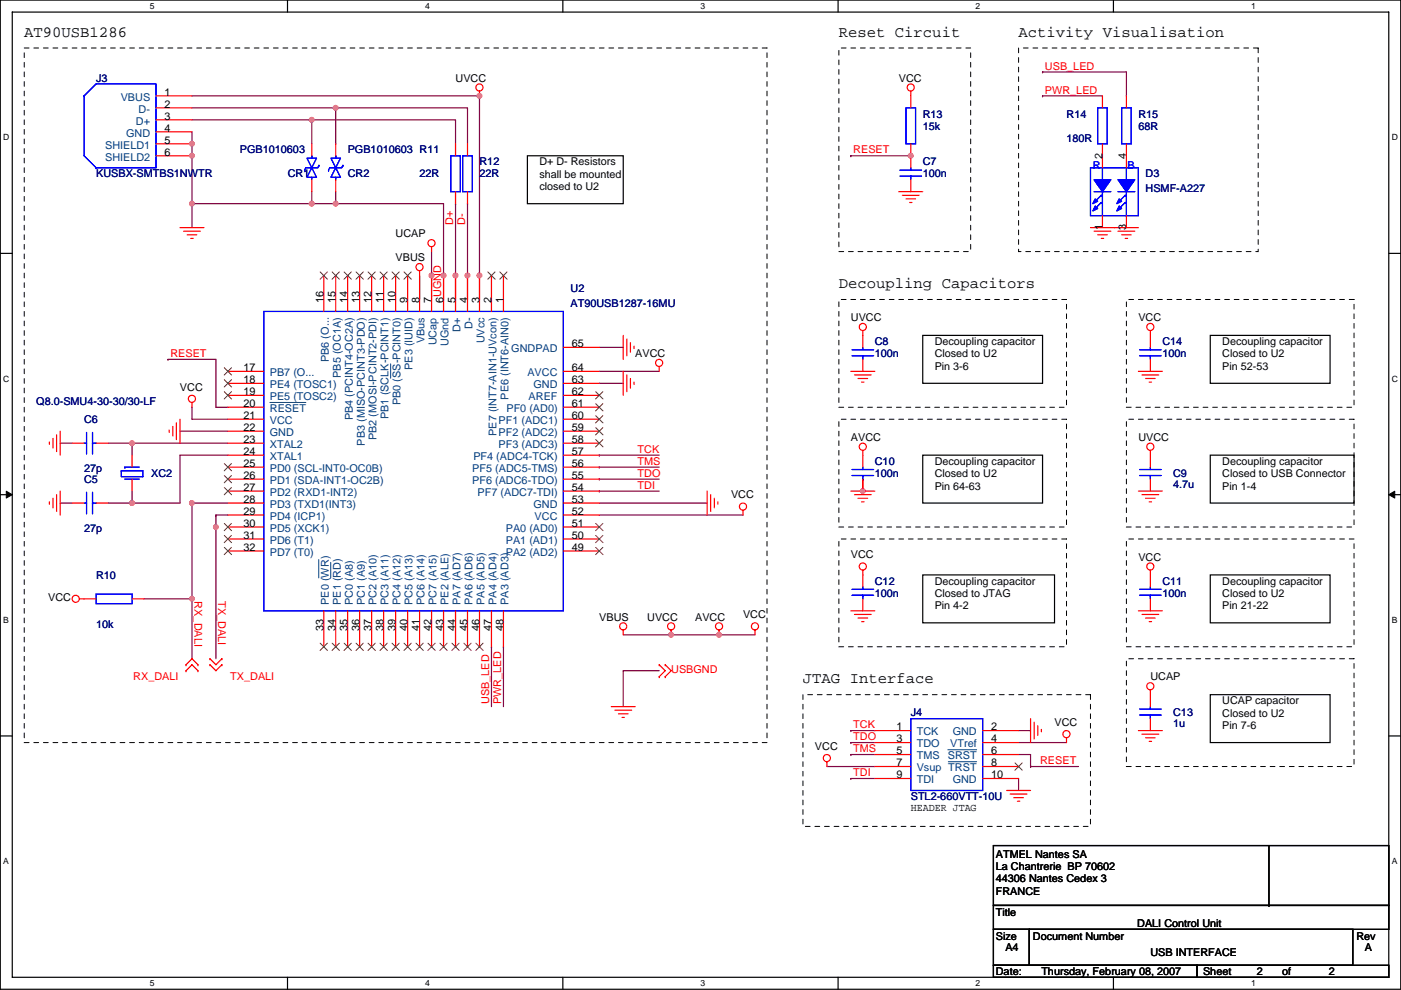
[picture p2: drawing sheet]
<svg xmlns="http://www.w3.org/2000/svg" width="297mm" height="210mm" viewBox="0 0 297 210" stroke-linecap="round" stroke-linejoin="round" font-family="sans-serif">
<path d="M.1 0h296.9v209.8h-296.9zM2.6 2.6h291.8v204.7h-291.8z" fill="none" stroke="#000" stroke-width=".25"/>
<g fill="#fff">
<path d="M31.8 .3h1v2h-1z"/>
<path d="M31.8 207.5h1v2.1h-1z"/>
</g>
<path d="M61 0v2.6M61 207.3v2.5" fill="none" stroke="#000" stroke-width=".25"/>
<g fill="#fff">
<path d="M90.1 .3h1v2h-1z"/>
<path d="M90.1 207.5h1v2.1h-1z"/>
</g>
<path d="M119.3 0v2.6M119.3 207.3v2.5" fill="none" stroke="#000" stroke-width=".25"/>
<g fill="#fff">
<path d="M148.5 .3h1v2h-1z"/>
<path d="M148.5 207.5h1v2.1h-1z"/>
</g>
<path d="M177.7 0v2.6M177.7 207.3v2.5" fill="none" stroke="#000" stroke-width=".25"/>
<g fill="#fff">
<path d="M206.9 .3h1v2h-1z"/>
<path d="M206.9 207.5h1v2.1h-1z"/>
</g>
<path d="M236.1 0v2.6M236.1 207.3v2.5" fill="none" stroke="#000" stroke-width=".25"/>
<g fill="#fff">
<path d="M265.2 .3h1v2h-1z"/>
<path d="M265.2 207.5h1v2.1h-1z"/>
<path d="M.7 28.2h1.3v2h-1.3z"/>
<path d="M295.1 28.2h1.3v2h-1.3z"/>
<path d="M.7 79.3h1.3v2.1h-1.3z"/>
<path d="M295.1 79.3h1.3v2.1h-1.3z"/>
</g>
<path d="M.1 53.7h2.5M294.4 53.7h2.6" fill="none" stroke="#000" stroke-width=".25"/>
<g fill="#fff">
<path d="M.7 130.5h1.2v2h-1.2z"/>
<path d="M295.1 130.5h1.2v2h-1.2z"/>
</g>
<path d="M.1 104.9h2.5M294.4 104.9h2.6" fill="none" stroke="#000" stroke-width=".25"/>
<path d="M1.3 104.2l1.3 .7-1.3 .7zM294.4 104.9l1.3-.7v1.4z" fill="#000" stroke="#000" stroke-width=".21"/>
<g fill="#fff">
<path d="M.7 181.7h1.2v2h-1.2z"/>
<path d="M295.1 181.7h1.2v2h-1.2z"/>
</g>
<g fill="none" stroke="#000" stroke-width=".25">
<path d="M111.8 33h20.3v10.2h-20.3zM195.6 71.1h25.4v10.2h-25.4zM256.6 71.1h25.4v10.2h-25.4zM195.6 96.5h25.4v10.2h-25.4zM256.6 96.5h30.5v10.2h-30.5zM195.6 121.9h28v10.2h-28zM256.6 121.9h25.4v10.2h-25.4zM.1 156.1h2.5M256.6 147.3h25.4v10.2h-25.4zM294.4 156.1h2.6M210.6 179.3h83.8v12.7h-83.8zM269 179.3v12.7"/>
<path d="M210.6 192h83.8v5.1h-83.8zM210.6 197.1h7.6v7.6h-7.6zM218.2 197.1h68.6v7.6h-68.6zM269 192h.1M210.6 204.7h43.2v2.6h-43.2zM253.8 204.7h40.6v2.6h-40.6z"/>
</g>
<g fill="none" stroke="#800040" stroke-width=".25">
<path d="M221 15.3h.1M221 15.3h17.8v5M40.7 22.9h30.5M40.7 30.5h.1M40.7 20.3h61M40.7 28v2.5M40.7 25.4h25.4M40.7 33v10.2h25.4M40.7 33h.1M40.7 30.5v2.5M66.1 25.4h30.5v5.1M66.1 25.4h.1"/>
<path d="M66.1 25.4v5.1M71.2 22.9h27.9v7.6M71.2 22.9h.1M71.2 22.9v7.6M101.7 20.3h.1M101.7 20.3v43.2M180.4 33h.1M180.4 33h12.7M221 20.3h.1M221 20.3h12.7M40.7 43.2h.1M40.7 43.2v5.1"/>
<path d="M66.1 40.7v2.5M66.1 43.2h.1M71.2 43.2h.1M71.2 40.7v2.5h-5.1M71.2 43.2h22.8v15.2M89 58.4v5.1M91.5 58.4h.1M91.5 53.4v5M91.5 58.4v5.1M94 58.4h.1M94 58.4v5.1M96.6 58.4h.1"/>
<path d="M96.6 43.2h.1M96.6 43.2v20.3M99.1 58.4h.1M99.1 43.2h.1M99.1 43.2v20.3M101.7 58.4h.1M35.6 76.2h.1M35.6 76.2h10.2v10.2h2.5M127.1 78.8h12.7M127.1 73.7h5M12.8 94h2.5M22.9 94h5.1"/>
<path d="M28 94v2.5M28 94h.1M28 94h20.3M38.2 91.5h10.1M40.7 86.4v2.5h7.6M48.3 96.5h-10.1v10.2h-10.2M127.1 96.5h.1M127.1 99.1h.1M127.1 81.3h5M127.1 96.5h12.7M127.1 99.1h12.7M12.8 106.7h2.5"/>
<path d="M22.9 106.7h5.1M28 106.7h.1M28 104.2v2.5M40.7 106.7h.1M40.7 106.7h7.6M40.7 106.7v33M45.8 109.2h2.5M45.8 111.8h.1M45.8 109.2h.1M45.8 109.2v30.5M127.1 109.2h30.4M127.1 106.7h22.8"/>
<path d="M127.1 101.6h.1M127.1 104.2h.1M127.1 101.6h12.7M127.1 104.2h12.7M182.9 101.6h.1M182.9 101.6v2.6M30.5 127h10.2M40.7 127h.1M104.2 137.2h.1M104.2 137.2v12.7M106.7 137.2h.1M106.7 137.2v12.7"/>
<path d="M132.1 134.6h10.2M142.3 134.6h.1M142.3 134.6h17.8M152.5 134.6h.1M139.8 142.3h-7.7v7.6M180.4 155h.1M180.4 157.5h.1M180.4 155h5.1M180.4 157.5h5.1M216 157.5h10.1M216 155h2.5M175.3 162.6h10.2"/>
<path d="M180.4 160h.1M180.4 165.1h.1M180.4 160h5.1M180.4 165.1h5.1M216 165.1v2.6M216 160h2.5v2.6M218.5 162.6h.1M218.5 162.6h10.2"/>
</g>
<g fill="#f0f" stroke="#f0f" stroke-width=".25">
<circle cx="193.1" cy="33" r=".5"/>
<circle cx="182.9" cy="104.1" r=".5"/>
<circle cx="142.3" cy="134.6" r=".5"/>
<circle cx="40.7" cy="30.5" r=".5"/>
<circle cx="91.5" cy="58.4" r=".5"/>
<circle cx="28" cy="106.7" r=".5"/>
<circle cx="99.1" cy="58.4" r=".5"/>
<circle cx="96.6" cy="58.4" r=".5"/>
<circle cx="94" cy="58.4" r=".5"/>
<circle cx="66.1" cy="25.4" r=".5"/>
<circle cx="71.2" cy="22.9" r=".5"/>
<circle cx="40.7" cy="43.2" r=".5"/>
<circle cx="40.7" cy="33" r=".5"/>
<circle cx="71.2" cy="43.2" r=".5"/>
<circle cx="45.8" cy="111.8" r=".5"/>
<circle cx="40.7" cy="127" r=".5"/>
<circle cx="40.7" cy="106.7" r=".5"/>
<circle cx="101.6" cy="58.4" r=".5"/>
<circle cx="152.4" cy="134.6" r=".5"/>
<circle cx="66.1" cy="43.2" r=".5"/>
<circle cx="28" cy="94" r=".5"/>
<circle cx="101.6" cy="20.3" r=".5"/>
</g>
<g fill="none" stroke="#f00" stroke-width=".25">
<path d="M101.7 19.3v1M193.1 19.3v3.6M33.1 20.3h7.6M33.1 22.9h7.6M33.1 25.4h7.6M33.1 28h7.6M33.1 30.5h7.6M33.1 33h7.6M66.1 30.5v2.5M66.1 38.1v2.6M71.2 30.5v2.5M71.2 38.1v2.6"/>
<path d="M96.6 30.5v2.5M99.1 30.5v2.5M193.1 30.5v5.1M193.1 38.1v2.6M233.7 20.3v2.6M233.7 30.5v5.1M238.8 20.3v2.6M238.8 30.5v5.1M38.2 48.3h5M38.9 49h3.6M39.7 49.8h2M40.4 50.6h.6"/>
<path d="M68.6 58.4v7.7M71.2 58.4v7.7M73.7 58.4v7.7M76.3 58.4v7.7M78.8 58.4v7.7M81.3 58.4v7.7M83.9 58.4v7.7M86.4 58.4v7.7M89 57.4v8.7M91.5 52.3v1.1M91.5 58.4v7.7M94 58.4v7.7"/>
<path d="M96.6 40.7v2.5M96.6 58.4v7.7M99.1 40.7v2.5M99.1 58.4v7.7M101.7 58.4v7.7M104.2 58.4v7.7M106.7 58.4v7.7M190.6 40.7h5M191.3 41.4h3.6M192.1 42.2h2M192.8 42.9h.6M231.2 48.3h10.2"/>
<path d="M232 49h3.5M232.7 49.8h2.1M233.5 50.6h.5M233.7 45.7v2.6M237 49h3.6M237.8 49.8h2M238.6 50.6h.5M238.8 45.7v2.6M48.3 78.8h7.6M119.4 78.8h7.7M119.4 73.7h7.7M132.1 78.8v5"/>
<path d="M132.1 71.1v5.1M132.9 79.5v3.6M132.9 71.9v3.6M133.7 72.7v2M134.4 73.4v.5M139.8 77.7v1.1M180.4 78.8h5.1M181.2 79.5h3.5M182.9 70.1v3.6M182.9 76.2v2.6M241.4 78.8h5M242.1 79.5h3.6"/>
<path d="M243.9 70.1v3.6M243.9 76.2v2.6M10.5 93.7v.6M11.2 93v2M12 92.2v3.6M12.8 91.5v5M15.3 94h2.5M20.4 94h2.5M28 96.5v2.6M35.9 91.2v.5M36.6 90.4v2.1M37.4 89.7v3.5"/>
<path d="M38.2 88.9v5.1M40.7 85.4v1M48.3 94h7.6M48.3 81.3h7.6M48.3 83.8h7.6M48.3 86.4h7.6M48.3 88.9h7.6M48.3 91.5h7.6M48.3 96.5h7.6M48.3 99.1h7.6M119.4 94h7.7M119.4 81.3h7.7"/>
<path d="M119.4 83.8h7.7M119.4 86.4h7.7M119.4 88.9h7.7M119.4 91.5h7.7M119.4 96.5h7.7M119.4 99.1h7.7M133.7 80.3v2M134.4 81v.6M181.9 80.3h2.1M182.7 81h.5M182.9 95.5v3.6M242.9 80.3h2"/>
<path d="M243.6 81h.6M243.9 95.5v3.6M10.5 106.4v.6M11.2 105.7v2M12 104.9v3.6M12.8 104.2v5M15.3 106.7h2.5M20.4 106.7h2.5M28 101.6v2.6M48.3 101.6h7.6M48.3 104.2h7.6M48.3 106.7h7.6"/>
<path d="M48.3 109.2h7.6M48.3 111.8h7.6M48.3 114.3h7.6M48.3 116.9h7.6M119.4 101.6h7.7M119.4 104.2h7.7M119.4 106.7h7.7M119.4 109.2h7.7M119.4 111.8h7.7M119.4 114.3h7.7M119.4 116.9h7.7M149.9 104.2v5"/>
<path d="M150.7 104.9v3.6M151.4 105.7v2M152.2 106.4v.6M157.5 108.2v1M180.4 104.2h5.1M181.2 104.9h3.5M181.9 105.7h2.1M182.7 106.4h.5M182.9 101.6v2.6M241.4 104.2h5M242.1 104.9h3.6M242.9 105.7h2"/>
<path d="M243.6 106.4h.6M243.9 101.6v2.6M16.8 127h3.6M28 127h2.5M44.5 139.7h.1M44.5 139.7l1.3 1.3 1.3-1.3M47.1 139.7h.1M68.6 129.6v7.6M71.2 129.6v7.6M73.7 129.6v7.6M76.3 129.6v7.6M78.8 129.6v7.6"/>
<path d="M81.3 129.6v7.6M83.9 129.6v7.6M86.4 129.6v7.6M89 129.6v7.6M91.5 129.6v7.6M94 129.6v7.6M96.6 129.6v7.6M99.1 129.6v7.6M101.7 129.6v7.6M104.2 129.6v7.6M106.7 129.6v7.6M132.1 133.6v1"/>
<path d="M142.3 133.6v1M152.5 133.6v1M160.1 133.6v1M180.4 129.6h5.1M181.2 130.3h3.5M181.9 131.1h2.1M182.7 131.8h.5M182.9 120.9v3.6M182.9 127v2.6M241.4 129.6h5M242.1 130.3h3.6M242.9 131.1h2"/>
<path d="M243.6 131.8h.6M243.9 120.9v3.6M243.9 127v2.6M39.4 141h.1M39.4 142.3h.1M39.4 141l1.3-1.3 1.3 1.3M39.4 142.3l1.3-1.3 1.3 1.3M42 141h.1M42 142.3h.1M44.5 141h.1M44.5 141l1.3 1.3 1.3-1.3M47.1 141h.1"/>
<path d="M129.6 149.9h5.1M130.4 150.6h3.5M131.1 151.4h2.1M131.9 152.2h.5M139.8 143.5h.1M139.8 141h.1M139.8 141l1.2 1.3-1.2 1.2M141 143.5h.1M141 141h.1M141 141l1.3 1.3-1.3 1.2M185.5 155h7.6M185.5 157.5h7.6"/>
<path d="M208.3 155h7.7M208.3 157.5h7.7M218.5 152.4v5.1M219.3 153.2v3.5M220 153.9v2.1M220.8 154.7v.5M226.1 156.5v1M241.4 155h5M242.1 155.7h3.6M242.9 156.5h2M243.6 157.2h.6M243.9 146.3v3.6"/>
<path d="M243.9 152.4v2.6M175.3 161.6v1M185.5 160h7.6M185.5 162.6h7.6M185.5 165.1h7.6M208.3 160h7.7M208.3 162.6h7.7M208.3 165.1h7.7M213.4 167.7h5.1M214.2 168.4h3.5M214.9 169.2h2.1M215.7 169.9h.5"/>
<circle cx="101.6" cy="18.5" r=".76"/>
<circle cx="193.1" cy="18.5" r=".76"/>
<circle cx="88.9" cy="56.6" r=".76"/>
<circle cx="91.5" cy="51.6" r=".76"/>
<circle cx="139.7" cy="77" r=".76"/>
<circle cx="182.9" cy="69.3" r=".76"/>
<circle cx="243.9" cy="69.3" r=".76"/>
<circle cx="40.7" cy="84.6" r=".76"/>
<circle cx="182.9" cy="94.7" r=".76"/>
<circle cx="243.9" cy="94.7" r=".76"/>
<circle cx="157.5" cy="107.4" r=".76"/>
<circle cx="16" cy="127" r=".76"/>
<circle cx="132.1" cy="132.8" r=".76"/>
<circle cx="142.3" cy="132.8" r=".76"/>
<circle cx="152.4" cy="132.8" r=".76"/>
<circle cx="160.1" cy="132.8" r=".76"/>
<circle cx="182.9" cy="120.1" r=".76"/>
<circle cx="243.9" cy="120.1" r=".76"/>
<circle cx="226.1" cy="155.7" r=".76"/>
<circle cx="243.9" cy="145.5" r=".76"/>
<circle cx="175.3" cy="160.8" r=".76"/>
</g>
<path d="M5.1 10.2h157.5v147.3h-157.5zM177.9 10.2h27.9v43.2h-27.9zM216 10.2h50.8v43.2h-50.8zM177.9 63.5h48.2v22.9h-48.2zM238.8 63.5h48.3v22.9h-48.3zM177.9 88.9h48.2v22.9h-48.2zM238.8 88.9h48.3v22.9h-48.3zM177.9 114.3h48.2v22.9h-48.2zM238.8 114.3h48.3v22.9h-48.3zM238.8 139.7h48.3v22.9h-48.3zM170.2 147.3h61v28h-61z" fill="none" stroke="#000" stroke-width=".21" stroke-dasharray="1 1 1 1 1 1 1 1"/>
<g fill="none" stroke="#00f" stroke-width=".25">
<path d="M17.8 20.3l2.6-2.5h12.7v17.8h-12.7M17.8 20.3v12.7l2.6 2.6M17.8 20.3h.1M20.4 35.6h.1M64.6 36.1h.1M65.1 33.5h2l-1 2.1zM66.1 35.6l1 2h-2zM66.1 37.6v.5M66.1 33h.1M66.1 33v.5M67.6 35.1l-.2 .5h-2.6l-.2 .5M67.6 35.1h.1"/>
<path d="M69.7 36.1h.1M70.2 33.5h2l-1 2.1zM71.2 35.6l1 2h-2zM71.2 37.6v.5M71.2 33h.1M71.2 33v.5M72.7 35.1l-.2 .5h-2.6l-.2 .5M72.7 35.1h.1M95.6 33h2v7.7h-2zM98.1 33h2v7.7h-2zM190.8 37.4h4.6M190.8 36.1h4.6"/>
<path d="M192.1 22.9h2v7.6h-2zM193.1 35.6v.5M193.1 37.4h.1M193.1 37.4v.7M231.2 35.6h10.2v10.1h-10.2zM232.7 22.9h2.1v7.6h-2.1zM233.7 35.6v2.5M237.8 22.9h2v7.6h-2zM238.8 38.1h.1M238.8 35.6v2.5M232 40.7h3.5M233.5 41.4h.1"/>
<path d="M233.5 42.9h.1M233.5 41.4l-1.5 1.5M233.5 42.9l-1.5 1.6M233.7 45.7h.1M233.7 40.7v5M237 40.7h3.6M238.6 41.4h.1M238.6 42.9h.1M238.6 41.4l-1.6 1.5M238.6 42.9l-1.6 1.6M238.8 45.7h.1M238.8 40.7v5"/>
<path d="M55.9 66.1h63.5v63.5h-63.5zM180.7 75.5h4.5M180.7 74.2h4.5M182.9 73.7v.5M182.9 75.5h.1M182.9 75.5v.7M241.6 75.5h4.6M241.6 74.2h4.6M243.9 73.7v.5M243.9 75.5h.1M243.9 75.5v.7M17.8 94h.5"/>
<path d="M18.3 91.7v4.6M19.6 91.7v4.6M19.6 94h.1M19.6 94h.8M25.7 99.8h4.6v1.3h-4.6zM26.5 99.1h.1M26.5 99.1h3M180.7 99.6h4.5M182.9 99.1v.5M241.6 99.6h4.6M243.9 99.1v.5M17.8 106.7h.5"/>
<path d="M18.3 104.4v4.6M19.6 104.4v4.6M19.6 106.7h.1M19.6 106.7h.8M26.5 101.6h3M180.7 100.9h4.5M182.9 100.9h.1M182.9 100.9v.7M241.6 100.9h4.6M243.9 100.9h.1M243.9 100.9v.7M20.4 126h7.6v2h-7.6z"/>
<path d="M180.7 126.3h4.5M180.7 125h4.5M182.9 124.5v.5M182.9 126.3h.1M182.9 126.3v.7M241.6 126.3h4.6M241.6 125h4.6M243.9 124.5v.5M243.9 126.3h.1M243.9 126.3v.7M193.1 152.4h15.2v15.3h-15.2zM241.6 151.7h4.6"/>
<path d="M241.6 150.4h4.6M243.9 149.9v.5M243.9 151.7h.1M243.9 151.7v.7"/>
</g>
<g fill="#00f" stroke="#00f" stroke-width=".25">
<path d="M232 38.1h3.5l-1.8 2.6z" fill-rule="evenodd"/>
<path d="M232.2 43.7l.5 .5-1 .5z" fill-rule="evenodd"/>
<path d="M232.2 42.2l.5 .5-1 .5z" fill-rule="evenodd"/>
<path d="M237.3 43.7l.5 .5-1 .5z" fill-rule="evenodd"/>
<path d="M237.3 42.2l.5 .5-1 .5z" fill-rule="evenodd"/>
<path d="M237 38.1h3.6l-1.8 2.6z" fill-rule="evenodd"/>
<path d="M232 38.1h3.5l-1.8 2.6z" fill-rule="evenodd"/>
<path d="M232.2 43.7l.5 .5-1 .5z" fill-rule="evenodd"/>
<path d="M232.2 42.2l.5 .5-1 .5z" fill-rule="evenodd"/>
<path d="M237.3 43.7l.5 .5-1 .5z" fill-rule="evenodd"/>
<path d="M237.3 42.2l.5 .5-1 .5z" fill-rule="evenodd"/>
<path d="M237 38.1h3.6l-1.8 2.6z" fill-rule="evenodd"/>
</g>
<path d="M82.8 77.2v3M57.2 85.4h7.7M67.6 118.7v3.9M70.1 119.3v3.3M201 159h6.1M201.1 161.6h6" fill="none" stroke="#004080" stroke-width=".21"/>
<g fill="none" stroke="#804000" stroke-width=".21">
<path d="M67.9 57.7l1.5 1.5M69.4 57.7l-1.5 1.5M70.4 57.7l1.6 1.5M71.9 57.7l-1.5 1.5M73 57.7l1.5 1.5M74.5 57.7l-1.6 1.5M75.5 57.7l1.5 1.5M77 57.7l-1.5 1.5M78 57.7l1.6 1.5M79.6 57.7l-1.6 1.5M80.6 57.7l1.5 1.5M82.1 57.7l-1.5 1.5"/>
<path d="M83.1 57.7l1.6 1.5M84.6 57.7l-1.5 1.5M85.7 57.7l1.5 1.5M87.2 57.7l-1.6 1.5M103.4 57.7l1.6 1.5M105 57.7l-1.6 1.5M106 57.7l1.5 1.5M107.5 57.7l-1.5 1.5M47.6 78l1.5 1.5M49.1 78l-1.6 1.5M47.6 80.5l1.5 1.6M47.6 83.1l1.5 1.5"/>
<path d="M47.6 98.3l1.5 1.6M49.1 83.1l-1.6 1.5M49.1 80.5l-1.6 1.6M49.1 98.3l-1.6 1.6M126.3 85.6l1.5 1.6M126.3 88.2l1.5 1.5M126.3 90.7l1.5 1.5M126.3 93.2l1.5 1.6M126.3 83.1l1.5 1.5M127.8 88.2l-1.5 1.5M127.8 90.7l-1.5 1.5M127.8 93.2l-1.5 1.6"/>
<path d="M127.8 85.6l-1.5 1.6M127.8 83.1l-1.5 1.5M47.6 100.9l1.5 1.5M47.6 103.4l1.5 1.5M47.6 111l1.5 1.6M47.6 113.6l1.5 1.5M47.6 116.1l1.5 1.5M49.1 113.6l-1.6 1.5M49.1 100.9l-1.6 1.5M49.1 103.4l-1.6 1.5M49.1 111l-1.6 1.6M49.1 116.1l-1.6 1.5"/>
<path d="M126.3 111l1.5 1.6M126.3 113.6l1.5 1.5M126.3 116.1l1.5 1.5M127.8 111l-1.5 1.6M127.8 113.6l-1.5 1.5M127.8 116.1l-1.5 1.5M67.9 136.4l1.5 1.6M69.4 136.4l-1.5 1.6M70.4 136.4l1.6 1.6M71.9 136.4l-1.5 1.6M73 136.4l1.5 1.6M74.5 136.4l-1.6 1.6"/>
<path d="M75.5 136.4l1.5 1.6M77 136.4l-1.5 1.6M78 136.4l1.6 1.6M79.6 136.4l-1.6 1.6M80.6 136.4l1.5 1.6M82.1 136.4l-1.5 1.6M83.1 136.4l1.6 1.6M84.6 136.4l-1.5 1.6M85.7 136.4l1.5 1.6M87.2 136.4l-1.6 1.6M88.2 136.4l1.5 1.6M89.7 136.4l-1.5 1.6"/>
<path d="M90.7 136.4l1.6 1.6M92.3 136.4l-1.6 1.6M93.3 136.4l1.5 1.6M94.8 136.4l-1.5 1.6M95.8 136.4l1.6 1.6M97.3 136.4l-1.5 1.6M98.4 136.4l1.5 1.6M99.9 136.4l-1.6 1.6M100.9 136.4l1.5 1.6M102.4 136.4l-1.5 1.6M215.2 161.8l1.5 1.6M216.7 161.8l-1.5 1.6"/>
</g>
<g font-size="3.3">
<text x="5.1" y="7.7">AT90USB1286</text>
<text x="177.9" y="7.7">Reset Circuit</text>
<text x="216" y="7.7">Activity Visualisation</text>
<text x="177.9" y="61.1">Decoupling Capacitors</text>
<text x="170.2" y="144.9">JTAG Interface</text>
</g>
<g font-size="2.3" fill="#000080">
<text x="20.4" y="17.3">J3</text>
<text x="195.6" y="24.9">R13</text>
<text x="195.6" y="27.5">15k</text>
<text x="226.1" y="24.9">R14</text>
<text x="241.4" y="24.9">R15</text>
<text x="241.4" y="27.5">68R</text>
<text x="50.9" y="32.6">PGB1010603</text>
<text x="73.7" y="32.6">PGB1010603 R11</text>
<text x="101.7" y="35.1">R12</text>
<text x="195.6" y="35.1">C7</text>
<text x="226.1" y="30">180R</text>
<text x="20.4" y="37.6">KUSBX-SMTBS1NWTR</text>
<text x="61" y="37.6">CR1</text>
<text x="73.7" y="37.6">CR2</text>
<text x="89" y="37.6">22R</text>
<text x="101.7" y="37.6">22R</text>
<text x="195.6" y="37.6">100n</text>
<text x="242.9" y="37.6">D3</text>
<text x="242.9" y="40.7">HSMF-A227</text>
<text x="121" y="62">U2</text>
<text x="121" y="65.1">AT90USB1287-16MU</text>
<text x="185.5" y="73.2">C8</text>
<text x="185.5" y="75.7">100n</text>
<text x="246.4" y="73.2">C14</text>
<text x="246.4" y="75.7">100n</text>
<text x="7.7" y="85.9">Q8.0-SMU4-30-30/30-LF</text>
<text x="17.8" y="89.7">C6</text>
<text x="17.8" y="100.1">27p</text>
<text x="32.1" y="101.1">XC2</text>
<text x="185.5" y="98.6">C10</text>
<text x="185.5" y="101.1">100n</text>
<text x="248.7" y="101.1">C9</text>
<text x="17.8" y="102.4">C5</text>
<text x="248.7" y="103.4">4.7u</text>
<text x="17.8" y="112.8">27p</text>
<text x="20.4" y="122.7">R10</text>
<text x="185.5" y="124">C12</text>
<text x="246.4" y="124">C11</text>
<text x="185.5" y="126.5">100n</text>
<text x="246.4" y="126.5">100n</text>
<text x="20.4" y="133.1">10k</text>
<text x="193.1" y="151.9">J4</text>
<text x="248.7" y="151.9">C13</text>
<text x="248.7" y="154.2">1u</text>
<text x="193.1" y="169.7">STL2-660VTT-10U</text>
</g>
<g font-size="2.3">
<text x="96.6" y="17.3">UVCC</text>
<text x="190.6" y="17.3">VCC</text>
<text x="34.9" y="22.9">2</text>
<text x="34.9" y="20.3">1</text>
<text x="34.9" y="27.9">4</text>
<text x="34.9" y="25.4">3</text>
<text x="34.9" y="30.5">5</text>
<text x="34.9" y="33">6</text>
<text x="114.4" y="35.1">D+ D- Resistors</text>
<text x="233.7" y="33.8" transform="rotate(-90 233.7 33.8)">2</text>
<text x="238.8" y="33.8" transform="rotate(-90 238.8 33.8)">4</text>
<text x="114.4" y="37.7">shall be mounted</text>
<text x="114.4" y="40.3">closed to U2</text>
<text x="83.9" y="50.3">UCAP</text>
<text x="233.7" y="48.8" transform="rotate(-90 233.7 48.8)">1</text>
<text x="238.8" y="48.8" transform="rotate(-90 238.8 48.8)">3</text>
<text x="83.9" y="55.4">VBUS</text>
<text x="68.6" y="64.3" transform="rotate(-90 68.6 64.3)">16</text>
<text x="71.2" y="64.3" transform="rotate(-90 71.2 64.3)">15</text>
<text x="73.7" y="64.3" transform="rotate(-90 73.7 64.3)">14</text>
<text x="76.2" y="64.3" transform="rotate(-90 76.2 64.3)">13</text>
<text x="78.8" y="64.3" transform="rotate(-90 78.8 64.3)">12</text>
<text x="81.3" y="64.3" transform="rotate(-90 81.3 64.3)">11</text>
<text x="83.9" y="64.3" transform="rotate(-90 83.9 64.3)">10</text>
<text x="86.4" y="64.3" transform="rotate(-90 86.4 64.3)">9</text>
<text x="88.9" y="64.3" transform="rotate(-90 88.9 64.3)">8</text>
<text x="91.5" y="64.3" transform="rotate(-90 91.5 64.3)">7</text>
<text x="94" y="64.3" transform="rotate(-90 94 64.3)">6UGND</text>
<text x="96.6" y="64.3" transform="rotate(-90 96.6 64.3)">5</text>
<text x="99.1" y="64.3" transform="rotate(-90 99.1 64.3)">4</text>
<text x="101.6" y="64.3" transform="rotate(-90 101.6 64.3)">3</text>
<text x="104.2" y="64.3" transform="rotate(-90 104.2 64.3)">2</text>
<text x="106.7" y="64.3" transform="rotate(-90 106.7 64.3)">1</text>
<text x="180.4" y="68.1">UVCC</text>
<text x="241.4" y="68.1">VCC</text>
<text x="121.2" y="73.7">65</text>
<text x="134.7" y="75.7">AVCC</text>
<text x="198.2" y="73.2">Decoupling capacitor</text>
<text x="198.2" y="75.8">Closed to U2</text>
<text x="259.1" y="73.2">Decoupling capacitor</text>
<text x="259.1" y="75.8">Closed to U2</text>
<text x="38.2" y="82.8">VCC</text>
<text x="51.6" y="78.7">17</text>
<text x="51.6" y="81.3">18</text>
<text x="51.6" y="83.8">19</text>
<text x="121.2" y="83.8">62</text>
<text x="121.2" y="81.3">63</text>
<text x="121.2" y="78.7">64</text>
<text x="198.2" y="78.4">Pin 3-6</text>
<text x="259.1" y="78.4">Pin 52-53</text>
<text x="51.6" y="88.9">21</text>
<text x="51.6" y="86.4">20</text>
<text x="121.2" y="86.4">61</text>
<text x="121.2" y="88.9">60</text>
<text x="51.6" y="91.4">22</text>
<text x="51.6" y="94">23</text>
<text x="121.2" y="91.4">59</text>
<text x="121.2" y="94">58</text>
<text x="180.4" y="93.5">AVCC</text>
<text x="241.4" y="93.5">UVCC</text>
<text x="51.6" y="96.5">24</text>
<text x="51.6" y="99.1">25</text>
<text x="51.6" y="101.6">26</text>
<text x="121.2" y="96.5">57</text>
<text x="121.2" y="99.1">56</text>
<text x="121.2" y="101.6">55</text>
<text x="198.2" y="98.6">Decoupling capacitor</text>
<text x="198.2" y="101.2">Closed to U2</text>
<text x="259.1" y="98.6">Decoupling capacitor</text>
<text x="259.1" y="101.2">Closed to USB Connector</text>
<text x="51.6" y="104.1">27</text>
<text x="51.6" y="106.7">28</text>
<text x="121.2" y="104.1">54</text>
<text x="121.2" y="106.7">53</text>
<text x="155" y="105.7">VCC</text>
<text x="198.2" y="103.8">Pin 64-63</text>
<text x="259.1" y="103.8">Pin 1-4</text>
<text x="51.6" y="109.2">29</text>
<text x="51.6" y="111.8">30</text>
<text x="121.2" y="109.2">52</text>
<text x="121.2" y="111.8">51</text>
<text x="51.6" y="114.3">31</text>
<text x="51.6" y="116.8">32</text>
<text x="121.2" y="114.3">50</text>
<text x="121.2" y="116.8">49</text>
<text x="180.4" y="118.4">VCC</text>
<text x="241.4" y="118.9">VCC</text>
<text x="198.2" y="124">Decoupling capacitor</text>
<text x="259.1" y="124">Decoupling capacitor</text>
<text x="10.2" y="127.6">VCC</text>
<text x="127.1" y="131.6">VBUS</text>
<text x="137.2" y="131.6">UVCC</text>
<text x="147.4" y="131.6">AVCC</text>
<text x="157.5" y="131.1">VCC</text>
<text x="198.2" y="126.6">Closed to JTAG</text>
<text x="198.2" y="129.2">Pin 4-2</text>
<text x="259.1" y="126.6">Closed to U2</text>
<text x="259.1" y="129.2">Pin 21-22</text>
<text x="68.6" y="133.9" transform="rotate(-90 68.6 133.9)">33</text>
<text x="71.2" y="133.9" transform="rotate(-90 71.2 133.9)">34</text>
<text x="73.7" y="133.9" transform="rotate(-90 73.7 133.9)">35</text>
<text x="76.2" y="133.9" transform="rotate(-90 76.2 133.9)">36</text>
<text x="78.8" y="133.9" transform="rotate(-90 78.8 133.9)">37</text>
<text x="81.3" y="133.9" transform="rotate(-90 81.3 133.9)">38</text>
<text x="83.9" y="133.9" transform="rotate(-90 83.9 133.9)">39</text>
<text x="86.4" y="133.9" transform="rotate(-90 86.4 133.9)">40</text>
<text x="88.9" y="133.9" transform="rotate(-90 88.9 133.9)">41</text>
<text x="91.5" y="133.9" transform="rotate(-90 91.5 133.9)">42</text>
<text x="94" y="133.9" transform="rotate(-90 94 133.9)">43</text>
<text x="96.6" y="133.9" transform="rotate(-90 96.6 133.9)">44</text>
<text x="99.1" y="133.9" transform="rotate(-90 99.1 133.9)">45</text>
<text x="101.6" y="133.9" transform="rotate(-90 101.6 133.9)">46</text>
<text x="104.2" y="133.9" transform="rotate(-90 104.2 133.9)">47</text>
<text x="106.7" y="133.9" transform="rotate(-90 106.7 133.9)">48</text>
<text x="243.9" y="144.3">UCAP</text>
<text x="259.1" y="149.4">UCAP capacitor</text>
<text x="190.1" y="154.9">1</text>
<text x="210.1" y="154.9">2</text>
<text x="223.6" y="154">VCC</text>
<text x="259.1" y="152">Closed to U2</text>
<text x="259.1" y="154.6">Pin 7-6</text>
<text x="172.8" y="159">VCC</text>
<text x="190.1" y="157.5">3</text>
<text x="190.1" y="160">5</text>
<text x="210.1" y="157.5">4</text>
<text x="210.1" y="160">6</text>
<text x="190.1" y="162.6">7</text>
<text x="190.1" y="165.1">9</text>
<text x="210.1" y="162.6">8</text>
<text x="210.1" y="165.1">10</text>
<text x="193.1" y="172">HEADER JTAG</text>
<text x="211.1" y="181.9">ATMEL Nantes SA</text>
<text x="211.1" y="184.5">La Chantrerie BP 70602</text>
<text x="211.1" y="187.2">44306 Nantes Cedex 3</text>
<text x="211.1" y="189.8">FRANCE</text>
<text x="211.1" y="194.4">Title</text>
<text x="241.1" y="196.6">DALI Control Unit</text>
<text x="211.1" y="199.4">Size</text>
<text x="213.2" y="201.7">A4</text>
<text x="219" y="199.4">Document Number</text>
<text x="243.9" y="202.7">USB INTERFACE</text>
<text x="287.6" y="199.4">Rev</text>
<text x="289.4" y="201.7">A</text>
<text x="211.1" y="206.8">Date:</text>
<text x="220.8" y="206.8">Thursday, February 08, 2007</text>
<text x="255.1" y="206.8">Sheet</text>
<text x="266.5" y="206.8">2</text>
<text x="271.8" y="206.8">of</text>
<text x="281.7" y="206.8">2</text>
</g>
<g font-size="2.3" fill="#f00">
<text x="221.5" y="14.8">USB_LED</text>
<text x="221.5" y="19.8">PWR_LED</text>
<text x="180.9" y="32.5">RESET</text>
<text x="96.1" y="47.8" transform="rotate(-90 96.1 47.8)">D+</text>
<text x="98.6" y="47.8" transform="rotate(-90 98.6 47.8)">D-</text>
<text x="36.1" y="75.7">RESET</text>
<text x="135.2" y="96">TCK</text>
<text x="135.2" y="98.6">TMS</text>
<text x="135.2" y="101.1">TDO</text>
<text x="135.2" y="103.7">TDI</text>
<text x="41.2" y="127.5" transform="rotate(90 41.2 127.5)">RX_DALI</text>
<text x="46.3" y="127.5" transform="rotate(90 46.3 127.5)">TX_DALI</text>
<text x="142.3" y="142.8">USBGND</text>
<text x="28.3" y="144.3">RX_DALI</text>
<text x="48.8" y="144.3">TX_DALI</text>
<text x="103.7" y="149.4" transform="rotate(-90 103.7 149.4)">USB_LED</text>
<text x="106.2" y="149.4" transform="rotate(-90 106.2 149.4)">PWR_LED</text>
<text x="180.9" y="154.5">TCK</text>
<text x="180.9" y="157">TDO</text>
<text x="180.9" y="159.5">TMS</text>
<text x="180.9" y="164.6">TDI</text>
<text x="220.5" y="162.1">RESET</text>
</g>
<g font-size="2.3" fill="#004080">
<text x="25.6" y="21.4">VBUS</text>
<text x="29.4" y="23.9">D-</text>
<text x="26.7" y="29">GND</text>
<text x="28.8" y="26.5">D+</text>
<text x="22.3" y="31.5">SHIELD1</text>
<text x="22.3" y="34.1">SHIELD2</text>
<text x="97.6" y="70.4" transform="rotate(-90 97.6 70.4)">D+</text>
<text x="100.2" y="69.8" transform="rotate(-90 100.2 69.8)">D-</text>
<text x="69.7" y="76.8" transform="rotate(-90 69.7 76.8)">PB6 (O...</text>
<text x="90" y="72.9" transform="rotate(-90 90 72.9)">VBus</text>
<text x="92.6" y="73.3" transform="rotate(-90 92.6 73.3)">UCap</text>
<text x="95.1" y="73.4" transform="rotate(-90 95.1 73.4)">UGnd</text>
<text x="102.7" y="72.8" transform="rotate(-90 102.7 72.8)">UVcc</text>
<text x="108.4" y="74.7">GNDPAD</text>
<text x="57.2" y="79.8">PB7 (O...</text>
<text x="57.2" y="82.3">PE4 (TOSC1)</text>
<text x="72.2" y="80.2" transform="rotate(-90 72.2 80.2)">PB5 (OC1A)</text>
<text x="87.5" y="78.5" transform="rotate(-90 87.5 78.5)">PE3 (IUID)</text>
<text x="111.8" y="79.8">AVCC</text>
<text x="113.1" y="82.3">GND</text>
<text x="57.2" y="84.9">PE5 (TOSC2)</text>
<text x="57.2" y="87.4">RESET</text>
<text x="57.2" y="90">VCC</text>
<text x="74.8" y="89.2" transform="rotate(-90 74.8 89.2)">PB4 (PCINT4-OC2A)</text>
<text x="82.4" y="88.9" transform="rotate(-90 82.4 88.9)">PB1 (SCLK-PCINT1)</text>
<text x="84.9" y="85.9" transform="rotate(-90 84.9 85.9)">PB0 (SS-PCINT0)</text>
<text x="105.7" y="90">PF1 (ADC1)</text>
<text x="107.4" y="87.4">PF0 (AD0)</text>
<text x="107.8" y="84.8" transform="rotate(-90 107.8 84.8)">PE6 (INT6-AIN0)</text>
<text x="112.1" y="84.9">AREF</text>
<text x="57.2" y="92.5">GND</text>
<text x="57.2" y="95">XTAL2</text>
<text x="77.3" y="94.5" transform="rotate(-90 77.3 94.5)">PB3 (MISO-PCINT3-PDO)</text>
<text x="79.9" y="93.4" transform="rotate(-90 79.9 93.4)">PB2 (MOSI-PCINT2-PDI)</text>
<text x="105.3" y="92.5" transform="rotate(-90 105.3 92.5)">PE7 (INT7-AIN1-UVcon)</text>
<text x="105.7" y="92.5">PF2 (ADC2)</text>
<text x="105.7" y="95">PF3 (ADC3)</text>
<text x="57.2" y="97.6">XTAL1</text>
<text x="57.2" y="100.1">PD0 (SCL-INT0-OC0B)</text>
<text x="100.1" y="100.1">PF5 (ADC5-TMS)</text>
<text x="100.4" y="97.6">PF4 (ADC4-TCK)</text>
<text x="57.2" y="102.7">PD1 (SDA-INT1-OC2B)</text>
<text x="57.2" y="105.2">PD2 (RXD1-INT2)</text>
<text x="57.2" y="107.7">PD3 (TXD1(INT3)</text>
<text x="100.1" y="102.7">PF6 (ADC6-TDO)</text>
<text x="101.3" y="105.2">PF7 (ADC7-TDI)</text>
<text x="113.1" y="107.7">GND</text>
<text x="57.2" y="110.3">PD4 (ICP1)</text>
<text x="57.2" y="112.8">PD5 (XCK1)</text>
<text x="107.2" y="112.8">PA0 (AD0)</text>
<text x="113.3" y="110.3">VCC</text>
<text x="57.2" y="115.4">PD6 (T1)</text>
<text x="57.2" y="117.9">PD7 (T0)</text>
<text x="107.2" y="115.4">PA1 (AD1)</text>
<text x="107.2" y="117.9">PA2 (AD2)</text>
<text x="69.7" y="128.3" transform="rotate(-90 69.7 128.3)">PE0 (WR)</text>
<text x="72.2" y="128.3" transform="rotate(-90 72.2 128.3)">PE1 (RD)</text>
<text x="74.8" y="128.3" transform="rotate(-90 74.8 128.3)">PC0 (A8)</text>
<text x="77.3" y="128.3" transform="rotate(-90 77.3 128.3)">PC1 (A9)</text>
<text x="79.9" y="128.3" transform="rotate(-90 79.9 128.3)">PC2 (A10)</text>
<text x="82.4" y="128.3" transform="rotate(-90 82.4 128.3)">PC3 (A11)</text>
<text x="84.9" y="128.3" transform="rotate(-90 84.9 128.3)">PC4 (A12)</text>
<text x="87.5" y="128.3" transform="rotate(-90 87.5 128.3)">PC5 (A13)</text>
<text x="90" y="128.3" transform="rotate(-90 90 128.3)">PC6 (A14)</text>
<text x="92.6" y="128.3" transform="rotate(-90 92.6 128.3)">PC7 (A15)</text>
<text x="95.1" y="128.3" transform="rotate(-90 95.1 128.3)">PE2 (ALE)</text>
<text x="97.6" y="128.3" transform="rotate(-90 97.6 128.3)">PA7 (AD7)</text>
<text x="100.2" y="128.3" transform="rotate(-90 100.2 128.3)">PA6 (AD6)</text>
<text x="102.7" y="128.3" transform="rotate(-90 102.7 128.3)">PA5 (AD5)</text>
<text x="105.3" y="128.3" transform="rotate(-90 105.3 128.3)">PA4 (AD4)</text>
<text x="107.8" y="128.3" transform="rotate(-90 107.8 128.3)">PA3 (AD3)</text>
<text x="194.4" y="156">TCK</text>
<text x="202" y="156">GND</text>
<text x="194.4" y="158.5">TDO</text>
<text x="194.4" y="161.1">TMS</text>
<text x="201" y="161.1">SRST</text>
<text x="201.5" y="158.5">VTref</text>
<text x="194.4" y="163.6">Vsup TRST</text>
<text x="194.4" y="166.2">TDI</text>
<text x="202" y="166.2">GND</text>
</g>
<g font-size="2.3" fill="#00f">
<text x="231.7" y="35.9">R</text>
<text x="239.1" y="35.9">B</text>
</g>
<g font-size="1.8">
<text x="31.8" y="1.9">5</text>
<text x="90.1" y="1.9">4</text>
<text x="148.5" y="1.9">3</text>
<text x="206.9" y="1.9">2</text>
<text x="265.2" y="1.9">1</text>
<text x=".7" y="29.8">D</text>
<text x="295.1" y="29.8">D</text>
<text x=".7" y="81">C</text>
<text x="295.1" y="81">C</text>
<text x=".7" y="132.1">B</text>
<text x="295.1" y="132.1">B</text>
<text x=".7" y="183.3">A</text>
<text x="295.1" y="183.3">A</text>
<text x="31.8" y="209.2">5</text>
<text x="90.1" y="209.2">4</text>
<text x="148.5" y="209.2">3</text>
<text x="206.9" y="209.2">2</text>
<text x="265.2" y="209.2">1</text>
</g>
</svg>
